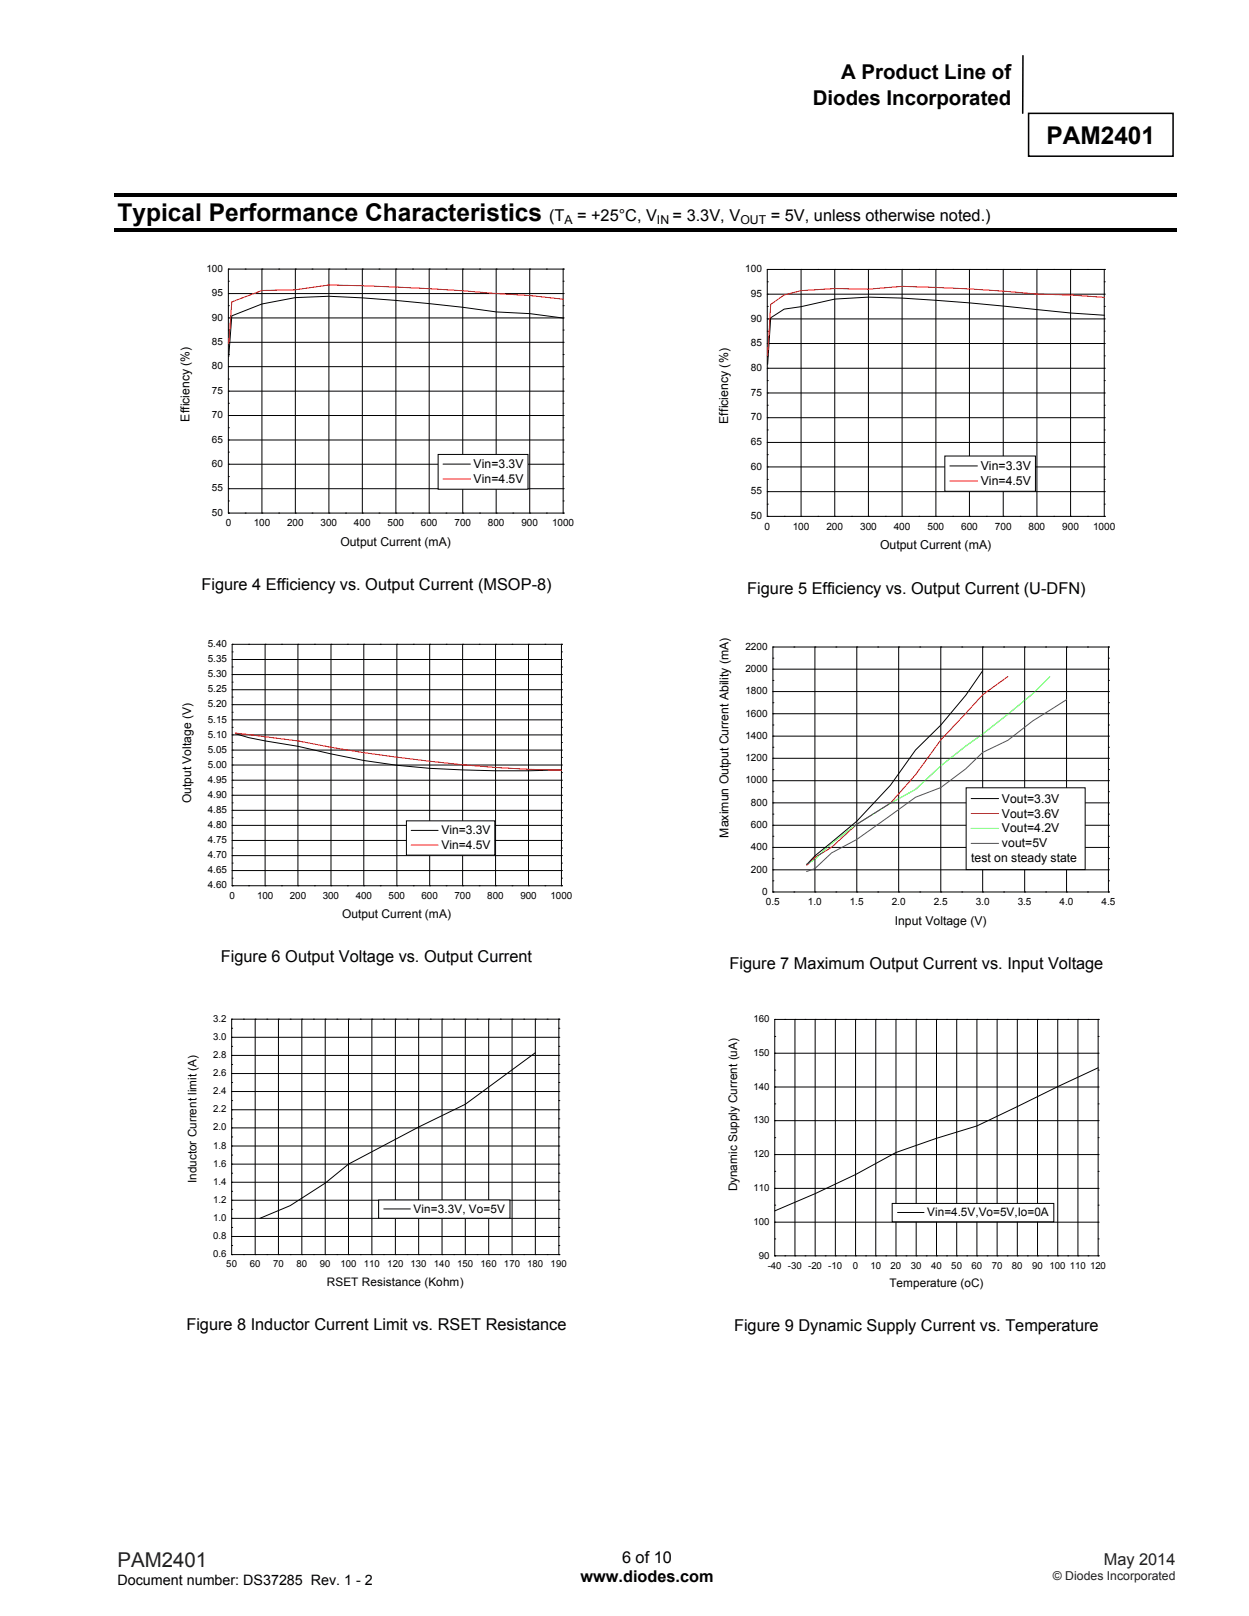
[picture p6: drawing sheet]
<svg xmlns="http://www.w3.org/2000/svg" width="216mm" height="279mm" viewBox="0 0 216 279" stroke-linecap="round" stroke-linejoin="round" font-family="sans-serif">
<path d="M176.8 9.6v10M177.8 19.6h25v7.4h-25z" fill="none" stroke="#000" stroke-width=".26"/>
<path d="M19.8 33.4h183.6v.6h-183.6zM19.8 39.5h183.6v.6h-183.6z" fill="#000"/>
<g fill="none" stroke="#000" stroke-width=".17">
<path d="M39.5 59.2h57.8M39.5 55h57.8M39.5 50.8h57.8M39.5 59.2h.1M39.5 57.1h.1M39.5 55h.1M39.5 52.9h.1M39.5 50.8h.1M39.5 48.6h.1M39.5 46.5h.1M39.5 46.5v42.2M39.5 46.5h57.8"/>
<path d="M42.4 46.5h.1M45.3 46.5v42.2M45.3 46.5h.1M48.2 46.5h.1M51.1 46.5v42.2M51.1 46.5h.1M53.9 46.5h.1M56.9 46.5v42.2M56.9 46.5h.1M59.7 46.5h.1M62.6 46.5v42.2M62.6 46.5h.1"/>
<path d="M65.5 46.5h.1M68.4 46.5v42.2M68.4 46.5h.1M71.3 46.5h.1M74.2 46.5v42.2M74.2 46.5h.1M77.1 46.5h.1M80 46.5v42.2M80 46.5h.1M82.9 46.5h.1M85.8 46.5v42.2M85.8 46.5h.1"/>
<path d="M88.6 46.5h.1M91.6 46.5v42.2M91.6 46.5h.1M94.4 46.5h.1M97.3 46.5h.1M97.3 59.2h.1M97.3 57.1h.1M97.3 55h.1M97.3 52.9h.1M97.3 50.8h.1M97.3 48.6h.1M97.3 46.5v42.2"/>
<path d="M97.4 55l-5.8-.8-5.8-.3a290.3 290.3 0 0 0-28.9-2.7l-5.8 .3-5.8 1.1-5.2 2-.6 7.1M39.5 76.1h57.8M39.5 71.8h57.8M39.5 67.6h57.8M39.5 63.4h57.8M39.5 78.2h.1M39.5 76.1h.1M39.5 74h.1M39.5 71.8h.1M39.5 69.7h.1M39.5 67.6h.1M39.5 65.5h.1"/>
<path d="M39.5 63.4h.1M39.5 61.3h.1M97.3 78.2h.1M97.3 76.1h.1M97.3 74h.1M97.3 71.8h.1M97.3 69.7h.1M97.3 67.6h.1M97.3 65.5h.1M97.3 63.4h.1M97.3 61.3h.1M39.5 88.7h.1"/>
<path d="M39.5 84.5h57.8M39.5 80.3h57.8M39.5 86.6h.1M39.5 84.5h.1M39.5 82.4h.1M39.5 80.3h.1M39.5 88.7h57.8M42.4 88.7h.1M45.3 88.7h.1M48.2 88.7h.1M51.1 88.7h.1M53.9 88.7h.1"/>
<path d="M56.9 88.7h.1M59.7 88.7h.1M62.6 88.7h.1M65.5 88.7h.1M68.4 88.7h.1M71.3 88.7h.1M74.2 88.7h.1M77.1 88.7h.1M80 88.7h.1M82.9 88.7h.1M85.8 88.7h.1M88.6 88.7h.1"/>
<path d="M91.6 88.7h.1M94.4 88.7h.1M97.3 88.7h.1M97.3 86.6h.1M97.3 84.5h.1M97.3 82.4h.1M97.3 80.3h.1"/>
</g>
<path d="M97.4 51.7l-5.8-.6-5.8-.3a401.5 401.5 0 0 0-28.9-1.5l-5.8 .8-5.8 .1-5.2 2-.6 7.2" fill="none" stroke="#f00" stroke-width=".17"/>
<path d="M75.7 78.6h15.6v6h-15.6z" fill-rule="evenodd" fill="#fff" stroke="#000" stroke-width=".17"/>
<g fill="none" stroke="#000" stroke-width=".17">
<path d="M132.6 59.4h58.3M132.6 55.1h58.3M132.6 50.9h58.3M138.5 46.6v42.7M144.3 46.6v42.7M150.1 46.6v42.7M155.9 46.6v42.7M161.8 46.6v42.7M167.6 46.6v42.7M173.4 46.6v42.7M179.2 46.6v42.7M185.1 46.6v42.7"/>
<path d="M190.9 54.5l-5.8-.4-5.8-.6a346.4 346.4 0 0 0-29.2-2.1l-5.8 .3-5.8 1.3-2.9 .4-2.4 1.5-.5 8.1M132.6 76.5h58.3M132.6 72.2h58.3M132.6 67.9h58.3M132.6 63.7h58.3M76.6 80.2h4.7M132.6 85h58.3M132.6 80.7h58.3"/>
</g>
<path d="M190.9 51.4l-5.8-.4-5.8-.2a310.7 310.7 0 0 0-23.4-1.3l-5.8 .5-5.8-.1-5.8 .3-2.9 .8-2.4 1.6-.5 8.9M76.6 82.8h4.7" fill="none" stroke="#f00" stroke-width=".17"/>
<g fill="none" stroke="#000" stroke-width=".18">
<path d="M132.6 59.4h.1M132.6 57.3h.1M132.6 55.1h.1M132.6 53h.1M132.6 50.9h.1M132.6 48.7h.1M132.6 46.6h.1M132.6 46.6v42.7M132.6 46.6h58.3M135.6 46.6h.1M138.5 46.6h.1M141.4 46.6h.1"/>
<path d="M144.3 46.6h.1M147.2 46.6h.1M150.1 46.6h.1M153 46.6h.1M155.9 46.6h.1M158.8 46.6h.1M161.8 46.6h.1M164.7 46.6h.1M167.6 46.6h.1M170.5 46.6h.1M173.4 46.6h.1M176.3 46.6h.1"/>
<path d="M179.2 46.6h.1M182.1 46.6h.1M185.1 46.6h.1M188 46.6h.1M190.9 46.6h.1M190.9 59.4h.1M190.9 57.3h.1M190.9 55.1h.1M190.9 53h.1M190.9 50.9h.1M190.9 48.7h.1M190.9 46.6v42.7"/>
<path d="M132.6 78.6h.1M132.6 76.5h.1M132.6 74.3h.1M132.6 72.2h.1M132.6 70.1h.1M132.6 67.9h.1M132.6 65.8h.1M132.6 63.7h.1M132.6 61.5h.1M190.9 78.6h.1M190.9 76.5h.1M190.9 74.3h.1"/>
<path d="M190.9 72.2h.1M190.9 70.1h.1M190.9 67.9h.1M190.9 65.8h.1M190.9 63.7h.1M190.9 61.5h.1M132.6 89.3h.1M132.6 87.2h.1M132.6 85h.1M132.6 82.9h.1M132.6 80.7h.1M132.6 89.3h58.3"/>
<path d="M135.6 89.3h.1M138.5 89.3h.1M141.4 89.3h.1M144.3 89.3h.1M147.2 89.3h.1M150.1 89.3h.1M153 89.3h.1M155.9 89.3h.1M158.8 89.3h.1M161.8 89.3h.1M164.7 89.3h.1M167.6 89.3h.1"/>
<path d="M170.5 89.3h.1M173.4 89.3h.1M176.3 89.3h.1M179.2 89.3h.1M182.1 89.3h.1M185.1 89.3h.1M188 89.3h.1M190.9 89.3h.1M190.9 87.2h.1M190.9 85h.1M190.9 82.9h.1M190.9 80.7h.1"/>
</g>
<path d="M163.3 78.8h15.7v6.1h-15.7z" fill-rule="evenodd" fill="#fff" stroke="#000" stroke-width=".17"/>
<g fill="none" stroke="#000" stroke-width=".17">
<path d="M164.2 80.6h4.8M40.1 111.4h56.9M40.1 119.3h.1M40.1 117.9h.1M40.1 116.6h.1M40.1 115.3h.1M40.1 114h.1M40.1 112.7h.1M40.1 111.4h.1M40.1 111.4v41.7M40.1 119.3h56.9M40.1 116.6h56.9"/>
<path d="M40.1 114h56.9M43 111.4h.1M45.8 111.4h.1M45.8 111.4v41.7M48.7 111.4h.1M51.5 111.4h.1M51.5 111.4v41.7M54.4 111.4h.1M57.2 111.4h.1M57.2 111.4v41.7M60 111.4h.1M62.9 111.4h.1"/>
<path d="M62.9 111.4v41.7M65.7 111.4h.1M68.6 111.4h.1M68.6 111.4v41.7M71.4 111.4h.1M74.3 111.4h.1M74.3 111.4v41.7M77.1 111.4h.1M80 111.4h.1M80 111.4v41.7M82.8 111.4h.1M85.7 111.4h.1"/>
<path d="M85.7 111.4v41.7M88.5 111.4h.1M91.4 111.4h.1M91.4 111.4v41.7M94.2 111.4h.1M97 111.4h.1M97 119.3h.1M97 117.9h.1M97 116.6h.1M97 115.3h.1M97 114h.1M97 112.7h.1"/>
<path d="M97 111.4v41.7M40.1 138.8h.1M40.1 137.5h.1M40.1 136.2h.1M40.1 134.9h.1M40.1 133.6h.1M40.1 132.3h.1M40.1 131h.1M40.1 129.7h.1M40.1 128.4h.1M40.1 127.1h.1M40.1 125.8h.1"/>
<path d="M40.1 124.5h.1M40.1 123.1h.1M40.1 121.8h.1M40.1 120.5h.1M40.1 137.5h56.9M40.1 134.9h56.9M40.1 132.3h56.9M40.1 129.7h56.9M40.1 127.1h56.9M40.1 124.5h56.9M40.1 121.8h56.9M40.7 126.9l2.3 .6 8.5 1.5a129.1 129.1 0 0 0 34.2 4.3l11.3-.2"/>
<path d="M97 138.8h.1M97 137.5h.1M97 136.2h.1M97 134.9h.1M97 133.6h.1M97 132.3h.1M97 131h.1M97 129.7h.1M97 128.4h.1M97 127.1h.1M97 125.8h.1M97 124.5h.1"/>
<path d="M97 123.1h.1M97 121.8h.1M97 120.5h.1M40.1 151.8h.1M40.1 150.5h.1M40.1 149.2h.1M40.1 147.9h.1M40.1 146.6h.1M40.1 145.3h.1M40.1 144h.1M40.1 142.7h.1M40.1 141.4h.1"/>
<path d="M40.1 140.1h.1M40.1 153.1h56.9M40.1 150.5h56.9M40.1 147.9h56.9M40.1 145.3h56.9M40.1 142.7h56.9M40.1 140.1h56.9M40.1 153.1h.1M43 153.1h.1M45.8 153.1h.1M48.7 153.1h.1M51.5 153.1h.1"/>
<path d="M54.4 153.1h.1M57.2 153.1h.1M60 153.1h.1M62.9 153.1h.1M65.7 153.1h.1M68.6 153.1h.1M71.4 153.1h.1M74.3 153.1h.1M77.1 153.1h.1M80 153.1h.1M82.8 153.1h.1M85.7 153.1h.1"/>
<path d="M88.5 153.1h.1M91.4 153.1h.1M94.2 153.1h.1M97 151.8h.1M97 150.5h.1M97 149.2h.1M97 147.9h.1M97 146.6h.1M97 145.3h.1M97 144h.1M97 142.7h.1M97 141.4h.1"/>
<path d="M97 140.1h.1M97 153.1h.1"/>
</g>
<path d="M164.2 83.2h4.8M40.7 126.7l10.8 1.4a268.9 268.9 0 0 0 45.5 5.1" fill="none" stroke="#f00" stroke-width=".17"/>
<path d="M70.3 141.9h15.2v5.9h-15.2z" fill-rule="evenodd" fill="#fff" stroke="#000" stroke-width=".17"/>
<g fill="none" stroke="#000" stroke-width=".17">
<path d="M133.6 119.6h58M133.6 115.7h58M140.9 111.9v42.3M148.1 111.9v42.3M155.3 111.9v42.3M162.6 111.9v42.3M169.9 111.9v42.3M169.9 116l-3 4.2-4.3 5.2-4.3 4.3-4.4 6.1-5.8 6.2-7.2 6-1.5 1.5M177.1 111.9v42.3M184.4 111.9v42.3M133.6 138.8h58M133.6 135h58"/>
<path d="M133.6 131.1h58M133.6 127.3h58M133.6 123.4h58M71.1 143.6h4.6M133.6 150.4h58M133.6 146.5h58M133.6 142.7h58"/>
</g>
<path d="M174.2 117l-4.3 3.1-7.3 7.8-4.3 6-4.4 5-5.8 3.6-4.4 4-2.8 1.8-1.5 1.3M71.1 146.1h4.6" fill="none" stroke="#f00" stroke-width=".17"/>
<g fill="none" stroke="#000" stroke-width=".18">
<path d="M133.6 119.6h.1M133.6 117.6h.1M133.6 115.7h.1M133.6 113.8h.1M133.6 111.9h.1M133.6 111.9v42.3M133.6 111.9h58M137.2 111.9h.1M140.9 111.9h.1M144.5 111.9h.1M148.1 111.9h.1M151.7 111.9h.1"/>
<path d="M155.3 111.9h.1M159 111.9h.1M162.6 111.9h.1M166.2 111.9h.1M169.9 111.9h.1M173.5 111.9h.1M177.1 111.9h.1M180.7 111.9h.1M184.4 111.9h.1M188 111.9h.1M191.6 111.9h.1M191.6 119.6h.1"/>
<path d="M191.6 117.6h.1M191.6 115.7h.1M191.6 113.8h.1M191.6 111.9v42.3M133.6 138.8h.1M133.6 136.9h.1M133.6 135h.1M133.6 133.1h.1M133.6 131.1h.1M133.6 129.2h.1M133.6 127.3h.1M133.6 125.3h.1"/>
<path d="M133.6 123.4h.1M133.6 121.5h.1M191.6 138.8h.1M191.6 136.9h.1M191.6 135h.1M191.6 133.1h.1M191.6 131.1h.1M191.6 129.2h.1M191.6 127.3h.1M191.6 125.3h.1M191.6 123.4h.1M191.6 121.5h.1"/>
<path d="M133.6 154.2h.1M133.6 152.3h.1M133.6 150.4h.1M133.6 148.5h.1M133.6 146.5h.1M133.6 144.6h.1M133.6 142.7h.1M133.6 140.8h.1M133.6 154.2h58M137.2 154.2h.1M140.9 154.2h.1M144.5 154.2h.1"/>
<path d="M148.1 154.2h.1M151.7 154.2h.1M155.3 154.2h.1M159 154.2h.1M162.6 154.2h.1M166.2 154.2h.1M169.9 154.2h.1M173.5 154.2h.1M177.1 154.2h.1M180.7 154.2h.1M184.4 154.2h.1M188 154.2h.1"/>
<path d="M191.6 154.2h.1M191.6 152.3h.1M191.6 150.4h.1M191.6 148.5h.1M191.6 146.5h.1M191.6 144.6h.1M191.6 142.7h.1M191.6 140.8h.1"/>
</g>
<path d="M181.5 117l-3 2.9-8.6 7-3 2.1-4.3 3.4-4.3 4.1-4.4 2.4-5.8 3.6-4.4 3.3-2.8 2.7-1.5 1" fill="none" stroke="#0f0" stroke-width=".17"/>
<path d="M184.4 121l-5.9 3.6-4.3 3.4-4.3 2.1-3 2.8-4.3 3.3-4.3 1.6-10.2 7.3-4.4 2.4-2.8 2.7-1.5 .5" fill="none" stroke="#00f" stroke-width=".17"/>
<path d="M167 136.2h20.6v14.1h-20.6z" fill-rule="evenodd" fill="#fff" stroke="#000" stroke-width=".17"/>
<g fill="none" stroke="#000" stroke-width=".17">
<path d="M167.9 138.1h4.7M40 176.2h56.6M40 179.3h.1M40 177.8h.1M40 176.2h.1M40 176.2v40.7M40 179.3h56.6M42.1 176.2h.1M44.1 176.2h.1M44.1 176.2v40.7M46.1 176.2h.1M48.1 176.2h.1"/>
<path d="M48.1 176.2v40.7M50.2 176.2h.1M52.2 176.2h.1M52.2 176.2v40.7M54.2 176.2h.1M56.2 176.2h.1M56.2 176.2v40.7M58.2 176.2h.1M60.2 176.2h.1M60.2 176.2v40.7M62.3 176.2h.1M64.3 176.2h.1"/>
<path d="M64.3 176.2v40.7M66.3 176.2h.1M68.3 176.2h.1M68.3 176.2v40.7M70.4 176.2h.1M72.4 176.2h.1M72.4 176.2v40.7M74.4 176.2h.1M76.4 176.2h.1M76.4 176.2v40.7M78.4 176.2h.1M80.4 176.2h.1"/>
<path d="M80.4 176.2v40.7M82.5 176.2h.1M84.5 176.2h.1M84.5 176.2v40.7M86.5 176.2h.1M88.5 176.2h.1M88.5 176.2v40.7M90.5 176.2h.1M92.5 176.2h.1M92.5 176.2v40.7M94.6 176.2h.1M96.6 176.2h.1"/>
<path d="M96.6 179.3h.1M96.6 177.8h.1M96.6 176.2v40.7M40 199.7h.1M40 198.1h.1M40 196.6h.1M40 195h.1M40 193.4h.1M40 191.9h.1M40 190.3h.1M40 188.7h.1M40 187.2h.1"/>
<path d="M40 185.6h.1M40 184h.1M40 182.5h.1M40 180.9h.1M40 198.1h56.6M40 195h56.6M40 191.9h56.6M40 188.7h56.6M40 185.6h56.6M40 182.5h56.6M92.5 182l-12.1 8.9-8 4-12.2 6.4-4 3.3-6 3.8-5.3 2.3M96.6 199.7h.1"/>
<path d="M96.6 198.1h.1M96.6 196.6h.1M96.6 195h.1M96.6 193.4h.1M96.6 191.9h.1M96.6 190.3h.1M96.6 188.7h.1M96.6 187.2h.1M96.6 185.6h.1M96.6 184h.1M96.6 182.5h.1M96.6 180.9h.1"/>
<path d="M40 215.3h.1M40 213.8h.1M40 212.2h.1M40 210.7h.1M40 209.1h.1M40 207.5h.1M40 206h.1M40 204.4h.1M40 202.8h.1M40 201.3h.1M40 216.9h56.6M40 213.8h56.6"/>
<path d="M40 210.7h56.6M40 207.5h56.6M40 204.4h56.6M40 201.3h56.6M40 216.9h.1M42.1 216.9h.1M44.1 216.9h.1M46.1 216.9h.1M48.1 216.9h.1M50.2 216.9h.1M52.2 216.9h.1M54.2 216.9h.1"/>
<path d="M56.2 216.9h.1M58.2 216.9h.1M60.2 216.9h.1M62.3 216.9h.1M64.3 216.9h.1M66.3 216.9h.1M68.3 216.9h.1M70.4 216.9h.1M72.4 216.9h.1M74.4 216.9h.1M76.4 216.9h.1M78.4 216.9h.1"/>
<path d="M80.4 216.9h.1M82.5 216.9h.1M84.5 216.9h.1M86.5 216.9h.1M88.5 216.9h.1M90.5 216.9h.1M92.5 216.9h.1M94.6 216.9h.1M96.6 215.3h.1M96.6 213.8h.1M96.6 212.2h.1M96.6 210.7h.1"/>
<path d="M96.6 209.1h.1M96.6 207.5h.1M96.6 206h.1M96.6 204.4h.1M96.6 202.8h.1M96.6 201.3h.1M96.6 216.9h.1"/>
</g>
<path d="M167.9 140.7h4.7" fill="none" stroke="#f00" stroke-width=".17"/>
<path d="M167.9 143.2h4.7" fill="none" stroke="#0f0" stroke-width=".17"/>
<path d="M167.9 145.8h4.7" fill="none" stroke="#00f" stroke-width=".17"/>
<path d="M65.4 207.5h22.8v3.1h-22.8z" fill-rule="evenodd" fill="#fff" stroke="#000" stroke-width=".17"/>
<g fill="none" stroke="#000" stroke-width=".17">
<path d="M133.9 179.2h.1M133.9 176.3h.1M133.9 176.3v40.8M133.9 176.3h55.9M135.7 176.3h.1M137.4 176.3v40.8M137.4 176.3h.1M139.1 176.3h.1M140.9 176.3v40.8M140.9 176.3h.1M142.6 176.3h.1M144.4 176.3v40.8"/>
<path d="M144.4 176.3h.1M146.1 176.3h.1M147.9 176.3v40.8M147.9 176.3h.1M149.6 176.3h.1M151.4 176.3v40.8M151.4 176.3h.1M153.1 176.3h.1M154.9 176.3v40.8M154.9 176.3h.1M156.6 176.3h.1M158.4 176.3v40.8"/>
<path d="M158.4 176.3h.1M160.1 176.3h.1M161.9 176.3v40.8M161.9 176.3h.1M163.6 176.3h.1M165.4 176.3v40.8M165.4 176.3h.1M167.1 176.3h.1M168.9 176.3v40.8M168.9 176.3h.1M170.6 176.3h.1M172.4 176.3v40.8"/>
<path d="M172.4 176.3h.1M174.1 176.3h.1M175.9 176.3v40.8M175.9 176.3h.1M177.6 176.3h.1M179.3 176.3v40.8M179.3 176.3h.1M181.1 176.3h.1M182.8 176.3v40.8M182.8 176.3h.1M184.6 176.3h.1M186.3 176.3v40.8"/>
<path d="M186.3 176.3h.1M188.1 176.3h.1M189.8 176.3h.1M189.8 179.2h.1M189.8 176.3v40.8M133.9 199.6h55.9M133.9 193.8h55.9M133.9 187.9h55.9M133.9 182.1h55.9M133.9 199.6h.1M133.9 196.7h.1M133.9 193.8h.1"/>
<path d="M133.9 190.9h.1M133.9 187.9h.1M133.9 185h.1M133.9 182.1h.1M189.8 184.6l-20.9 10.1-7 2.1-7 2.5-7 3.8-7 3.3-7 3M189.8 199.6h.1M189.8 196.7h.1M189.8 193.8h.1M189.8 190.9h.1M189.8 187.9h.1M189.8 185h.1M189.8 182.1h.1"/>
<path d="M66.3 209h4.6M133.9 211.3h55.9M133.9 205.5h55.9M133.9 217.1h.1M133.9 214.2h.1M133.9 211.3h.1M133.9 208.4h.1M133.9 205.5h.1M133.9 202.5h.1M133.9 217.1h55.9M135.7 217.1h.1M137.4 217.1h.1"/>
<path d="M139.1 217.1h.1M140.9 217.1h.1M142.6 217.1h.1M144.4 217.1h.1M146.1 217.1h.1M147.9 217.1h.1M149.6 217.1h.1M151.4 217.1h.1M153.1 217.1h.1M154.9 217.1h.1M156.6 217.1h.1M158.4 217.1h.1"/>
<path d="M160.1 217.1h.1M161.9 217.1h.1M163.6 217.1h.1M165.4 217.1h.1M167.1 217.1h.1M168.9 217.1h.1M170.6 217.1h.1M172.4 217.1h.1M174.1 217.1h.1M175.9 217.1h.1M177.6 217.1h.1M179.3 217.1h.1"/>
<path d="M181.1 217.1h.1M182.8 217.1h.1M184.6 217.1h.1M186.3 217.1h.1M188.1 217.1h.1M189.8 217.1h.1M189.8 214.2h.1M189.8 211.3h.1M189.8 208.4h.1M189.8 205.5h.1M189.8 202.5h.1"/>
</g>
<path d="M154.2 208.1h28v3.1h-28z" fill-rule="evenodd" fill="#fff" stroke="#000" stroke-width=".17"/>
<path d="M155.2 209.6h4.5" fill="none" stroke="#000" stroke-width=".17"/>
<g font-size="4.2">
<text x="180.9" y="25">PAM2401</text>
<text x="20.3" y="38.3">Typical Performance Characteristics</text>
</g>
<g font-size="3.5">
<text x="145.4" y="13.6">A Product Line of</text>
<text x="140.5" y="18.1">Diodes Incorporated</text>
</g>
<text font-size="3.5" fill="#231f20" x="20.3" y="270.9">PAM2401</text>
<g font-size="2.8">
<text x="94.9" y="38.3">(T</text>
<text x="99.8" y="38.3">= +25°C, V</text>
<text x="116.3" y="38.3">= 3.3V, V</text>
<text x="133.2" y="38.3">= 5V, unless otherwise noted.)</text>
<text x="34.8" y="102">Figure 4 Efficiency vs. Output Current (MSOP-8)</text>
<text x="129.2" y="102.7">Figure 5 Efficiency vs. Output Current (U-DFN)</text>
<text x="38.2" y="166.3">Figure 6 Output Voltage vs. Output Current</text>
<text x="126.1" y="167.6">Figure 7 Maximum Output Current vs. Input Voltage</text>
<text x="32.2" y="229.9">Figure 8 Inductor Current Limit vs. RSET Resistance</text>
<text x="126.9" y="230.1">Figure 9 Dynamic Supply Current vs. Temperature</text>
<text x="100.3" y="273.5">www.diodes.com</text>
<text x="107.5" y="270.2">6 of 10</text>
</g>
<text font-size="2.8" fill="#231f20" x="190.8" y="270.6">May 2014</text>
<text font-size="2.5" x="20.3" y="274">Document number: DS37285 Rev. 1 - 2</text>
<g font-size="2.1">
<text x="97.6" y="38.7">A</text>
<text x="113.6" y="38.7">IN</text>
<text x="128" y="38.7">OUT</text>
<text x="32.8" y="72.9" transform="rotate(-90 32.8 72.9)">Efficiency (%)</text>
<text x="125.9" y="73.3" transform="rotate(-90 125.9 73.3)">Efficiency (%)</text>
<text x="81.9" y="80.9">Vin=3.3V</text>
<text x="81.9" y="83.5">Vin=4.5V</text>
<text x="169.5" y="81.3">Vin=3.3V</text>
<text x="169.5" y="83.9">Vin=4.5V</text>
<text x="58.8" y="94.3">Output Current (mA)</text>
<text x="152.1" y="95">Output Current (mA)</text>
<text x="33" y="138.8" transform="rotate(-90 33 138.8)">Output Voltage (V)</text>
<text x="173.2" y="138.8">Vout=3.3V</text>
<text x="173.2" y="141.4">Vout=3.6V</text>
<text x="173.2" y="143.9">Vout=4.2V</text>
<text x="76.3" y="144.3">Vin=3.3V</text>
<text x="76.3" y="146.8">Vin=4.5V</text>
<text x="125.9" y="144.8" transform="rotate(-90 125.9 144.8)">Maximun Output Current Ability (mA)</text>
<text x="167.9" y="149.1">test on steady state</text>
<text x="173.2" y="146.5">vout=5V</text>
<text x="59.2" y="158.7">Output Current (mA)</text>
<text x="154.7" y="159.9">Input Voltage (V)</text>
</g>
<text font-size="2.1" fill="#231f20" x="182" y="273.2">© Diodes Incorporated</text>
<g font-size="2">
<text x="34" y="204.6" transform="rotate(-90 34 204.6)">Inductor Current limit (A)</text>
<text x="71.5" y="209.7">Vin=3.3V, Vo=5V</text>
<text x="127.4" y="206" transform="rotate(-90 127.4 206)">Dynamic Supply Current (uA)</text>
<text x="160.3" y="210.3">Vin=4.5V,Vo=5V,Io=0A</text>
<text x="56.5" y="222.3">RSET Resistance (Kohm)</text>
<text x="153.7" y="222.6">Temperature (oC)</text>
</g>
<g font-size="1.7">
<text x="35.7" y="47">100</text>
<text x="128.8" y="47.1">100</text>
<text x="36.6" y="51.2">95</text>
<text x="129.8" y="51.3">95</text>
<text x="36.6" y="59.6">85</text>
<text x="36.6" y="55.5">90</text>
<text x="129.8" y="59.9">85</text>
<text x="129.8" y="55.6">90</text>
<text x="36.6" y="63.9">80</text>
<text x="129.8" y="64.1">80</text>
<text x="36.6" y="68.1">75</text>
<text x="129.8" y="68.4">75</text>
<text x="36.6" y="76.5">65</text>
<text x="36.6" y="72.3">70</text>
<text x="129.8" y="77">65</text>
<text x="129.8" y="72.7">70</text>
<text x="36.6" y="80.8">60</text>
<text x="129.8" y="81.2">60</text>
<text x="36.6" y="89.2">50</text>
<text x="36.6" y="85">55</text>
<text x="129.8" y="89.8">50</text>
<text x="129.8" y="85.5">55</text>
<text x="39" y="91">0</text>
<text x="43.9" y="91">100</text>
<text x="49.6" y="91">200</text>
<text x="55.4" y="91">300</text>
<text x="61.2" y="91">400</text>
<text x="67" y="91">500</text>
<text x="72.8" y="91">600</text>
<text x="78.6" y="91">700</text>
<text x="84.3" y="91">800</text>
<text x="90.1" y="91">900</text>
<text x="95.4" y="91">1000</text>
<text x="132.2" y="91.6">0</text>
<text x="137" y="91.6">100</text>
<text x="142.9" y="91.6">200</text>
<text x="148.7" y="91.6">300</text>
<text x="154.5" y="91.6">400</text>
<text x="160.3" y="91.6">500</text>
<text x="166.1" y="91.6">600</text>
<text x="172" y="91.6">700</text>
<text x="177.8" y="91.6">800</text>
<text x="183.6" y="91.6">900</text>
<text x="188.9" y="91.6">1000</text>
<text x="35.9" y="111.9">5.40</text>
<text x="128.8" y="112.3">2200</text>
<text x="35.9" y="119.7">5.25</text>
<text x="35.9" y="117.1">5.30</text>
<text x="35.9" y="114.5">5.35</text>
<text x="128.8" y="116.2">2000</text>
<text x="35.9" y="124.9">5.15</text>
<text x="35.9" y="122.3">5.20</text>
<text x="128.8" y="123.9">1600</text>
<text x="128.8" y="120">1800</text>
<text x="35.9" y="130.2">5.05</text>
<text x="35.9" y="127.5">5.10</text>
<text x="128.8" y="131.6">1200</text>
<text x="128.8" y="127.7">1400</text>
<text x="35.9" y="138">4.90</text>
<text x="35.9" y="135.4">4.95</text>
<text x="35.9" y="132.7">5.00</text>
<text x="128.8" y="135.4">1000</text>
<text x="35.9" y="143.2">4.80</text>
<text x="35.9" y="140.6">4.85</text>
<text x="129.8" y="143.2">600</text>
<text x="129.8" y="139.3">800</text>
<text x="35.9" y="148.4">4.70</text>
<text x="35.9" y="145.8">4.75</text>
<text x="129.8" y="147">400</text>
<text x="35.9" y="153.6">4.60</text>
<text x="35.9" y="151">4.65</text>
<text x="39.6" y="155.4">0</text>
<text x="44.4" y="155.4">100</text>
<text x="50.1" y="155.4">200</text>
<text x="55.8" y="155.4">300</text>
<text x="61.5" y="155.4">400</text>
<text x="67.2" y="155.4">500</text>
<text x="72.9" y="155.4">600</text>
<text x="78.6" y="155.4">700</text>
<text x="84.2" y="155.4">800</text>
<text x="90" y="155.4">900</text>
<text x="95.2" y="155.4">1000</text>
<text x="129.8" y="150.9">200</text>
<text x="131.7" y="154.7">0</text>
<text x="132.4" y="156.5">0.5</text>
<text x="139.6" y="156.5">1.0</text>
<text x="146.9" y="156.5">1.5</text>
<text x="154.1" y="156.5">2.0</text>
<text x="161.4" y="156.5">2.5</text>
<text x="168.7" y="156.5">3.0</text>
<text x="175.9" y="156.5">3.5</text>
<text x="183.2" y="156.5">4.0</text>
<text x="190.4" y="156.5">4.5</text>
<text x="36.8" y="179.8">3.0</text>
<text x="36.8" y="176.7">3.2</text>
<text x="130.3" y="176.7">160</text>
<text x="36.8" y="182.9">2.8</text>
<text x="130.3" y="182.6">150</text>
<text x="36.8" y="189.2">2.4</text>
<text x="36.8" y="186.1">2.6</text>
<text x="130.3" y="188.4">140</text>
<text x="36.8" y="195.5">2.0</text>
<text x="36.8" y="192.3">2.2</text>
<text x="130.3" y="194.2">130</text>
<text x="36.8" y="201.7">1.6</text>
<text x="36.8" y="198.6">1.8</text>
<text x="130.3" y="200.1">120</text>
<text x="36.8" y="208">1.2</text>
<text x="36.8" y="204.9">1.4</text>
<text x="130.3" y="205.9">110</text>
<text x="36.8" y="214.2">0.8</text>
<text x="36.8" y="211.1">1.0</text>
<text x="130.3" y="211.8">100</text>
<text x="36.8" y="217.4">0.6</text>
<text x="39.1" y="219.1">50</text>
<text x="43.2" y="219.1">60</text>
<text x="47.2" y="219.1">70</text>
<text x="51.2" y="219.1">80</text>
<text x="55.3" y="219.1">90</text>
<text x="58.8" y="219.1">100</text>
<text x="62.9" y="219.1">110</text>
<text x="66.9" y="219.1">120</text>
<text x="71" y="219.1">130</text>
<text x="75" y="219.1">140</text>
<text x="79" y="219.1">150</text>
<text x="83.1" y="219.1">160</text>
<text x="87.1" y="219.1">170</text>
<text x="91.1" y="219.1">180</text>
<text x="95.2" y="219.1">190</text>
<text x="131.2" y="217.6">90</text>
<text x="132.7" y="219.3">-40 -30 -20 -10</text>
<text x="147.4" y="219.3">0</text>
<text x="150.5" y="219.3">10</text>
<text x="153.9" y="219.3">20</text>
<text x="157.4" y="219.3">30</text>
<text x="160.9" y="219.3">40</text>
<text x="164.4" y="219.3">50</text>
<text x="167.9" y="219.3">60</text>
<text x="171.4" y="219.3">70</text>
<text x="174.9" y="219.3">80</text>
<text x="178.4" y="219.3">90 100 110 120</text>
</g>
</svg>
